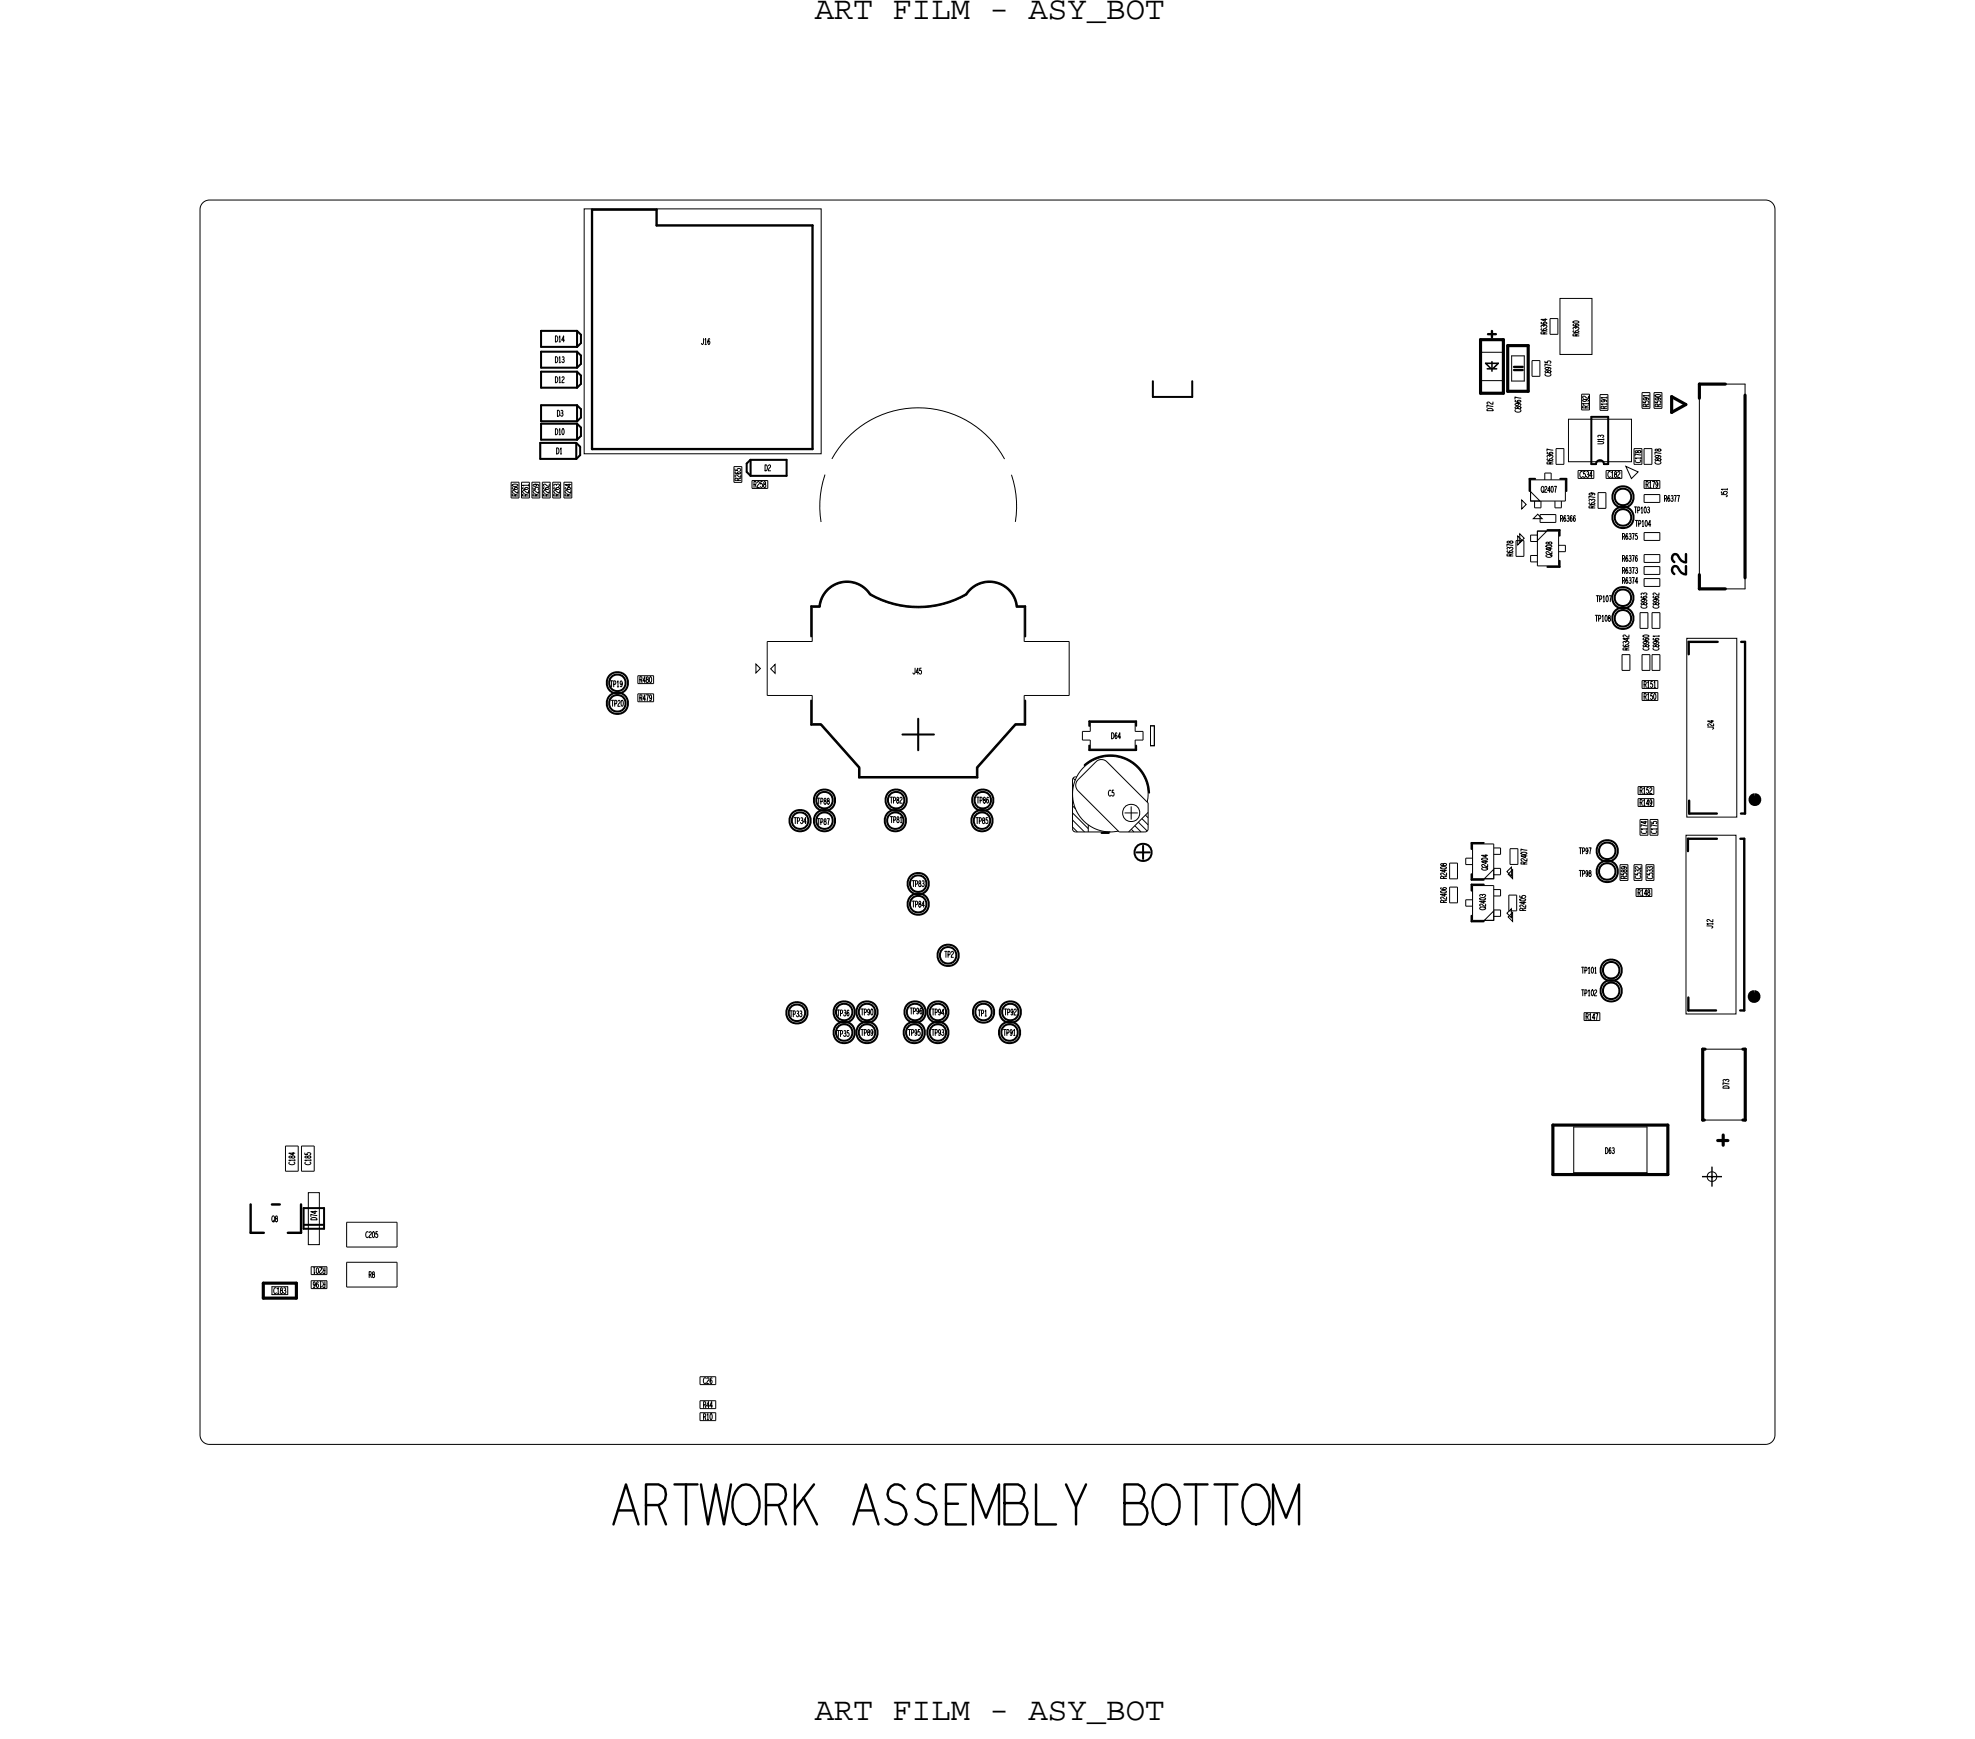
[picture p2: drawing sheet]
<svg xmlns="http://www.w3.org/2000/svg" width="125mm" height="110mm" viewBox="0 0 125 110" stroke-linecap="round" stroke-linejoin="round" font-family="sans-serif">
<!-- layer: Board Outline -->
<path d="M12.9 12.9l.4-.2h98.8l.4 .1 .2 .5v77.8l-.1 .4-.2 .1-.3 .1h-98.8l-.4-.1-.1-.2-.1-.3v-77.8z" fill="none" stroke="#000" stroke-width=".06"/>
<!-- layer: Components -->
<g fill="none" stroke="#000" stroke-width=".13">
<path d="M34.3 29.1h2.3zM34.3 28.1v1zM34.3 28.1h2.3zM34.4 26.7h2.2zM34.4 25.7v1zM34.4 22h2.2zM34.4 21v1zM34.4 23.3h2.2zM34.4 22.3v1zM34.4 24.6h2.2zM34.4 23.6v1zM34.4 27.9h2.2z"/>
<path d="M34.4 26.9v1zM34.4 25.7h2.2zM34.4 21h2.2zM34.4 22.3h2.2zM34.4 23.6h2.2zM34.4 26.9h2.2zM36.6 28.1v1zM36.6 28.1l.2 .3zM36.6 25.7v1zM36.6 21v1zM36.6 22.3v1zM36.6 23.6v1z"/>
<path d="M36.6 26.9v1zM36.6 25.7l.3 .3zM36.6 26.9l.3 .2zM36.6 21l.3 .3zM36.6 22.3l.3 .3zM36.6 23.6l.3 .2zM36.8 28.9l-.2 .2zM36.8 28.4v.5zM36.9 21.8l-.3 .2zM36.9 21.3v.5zM36.9 23.1l-.3 .2zM36.9 22.6v.5z"/>
<path d="M36.9 23.8v.6zM36.9 24.4l-.3 .2zM36.9 26.5l-.3 .2zM36.9 26v.5zM36.9 27.7l-.3 .2zM36.9 27.1v.6zM47.4 29.4l.2-.2zM47.4 29.4v.6zM47.4 30l.2 .2zM47.7 29.2h2.2zM47.7 29.2v1zM47.7 30.2h2.2z"/>
<path d="M49.9 29.2v1zM51.5 38.5h.5zM51.5 38.5v1.9zM52 38.5a1.76 1.76 0 0 1 1.4-1.5 1.76 1.76 0 0 1 1.9 .7 6 6 0 0 0 6.1-.1 1.76 1.76 0 0 1 1.9-.6 1.76 1.76 0 0 1 1.3 1.5M64.6 38.5h.5zM65.1 38.5v1.9zM97.1 30.4v.8zM97.1 30.4h.4zM98.2 36h.8zM98.3 33.7h.7zM99 33.7v.3zM99 35.6v.4z"/>
<path d="M99.1 30.4h.4zM99.5 30.4v.8zM101 26.5v3zM101 26.5h1.1zM101 29.5h.3zM101.3 29.5l.1-.2 .2-.1 .2 .1v.2M101.8 29.5h.3zM102.1 26.5v3zM51.5 46h.6zM51.5 44.5v1.5zM52.1 46l2.4 2.7zM54.5 48.7v.7z"/>
<path d="M54.5 49.4h7.6zM57.3 46.6h2zM58.3 45.6v2zM62.1 48.7v.7zM64.5 46l-2.4 2.7zM64.5 46h.6zM65.1 44.5v1.5zM68.9 48.6a2.46 2.46 0 0 1 2.6-.4 2.46 2.46 0 0 1 1.5 2.1M69.2 45.8v.3zM69.2 47.3v.3zM69.2 45.8h2.9zM69.2 47.6h2.9z"/>
<path d="M69.9 52.9h.5zM72.1 45.8v.3zM72.1 47.3v.3zM72.2 54.1h.8zM72.6 53.7v.8zM93.4 55.9h.8zM93.4 58.5h.8zM93.4 58.1v.4zM93.4 56.2v.3zM93.4 56.2h.8zM93.4 53.5v.4zM93.4 55.5v.4z"/>
<path d="M93.4 53.5h.8zM19.3 76.7h1.3zM19.3 76.7v1.3zM19.3 78h1.3zM19.3 77.8h1.2zM20.6 76.7v1.3z"/>
<circle cx="103" cy="38" r=".53"/>
<circle cx="103" cy="39.3" r=".53"/>
<circle cx="103" cy="39.3" r=".68"/>
<circle cx="103" cy="38" r=".68"/>
<circle cx="103" cy="32.9" r=".53"/>
<circle cx="103" cy="31.6" r=".53"/>
<circle cx="103" cy="31.6" r=".68"/>
<circle cx="103" cy="32.9" r=".68"/>
<circle cx="39.2" cy="44.7" r=".53"/>
<circle cx="39.2" cy="43.4" r=".53"/>
<circle cx="39.2" cy="43.4" r=".68"/>
<circle cx="39.2" cy="44.7" r=".68"/>
<circle cx="50.8" cy="52.1" r=".53"/>
<circle cx="50.8" cy="52.1" r=".68"/>
<circle cx="52.3" cy="52.1" r=".53"/>
<circle cx="52.3" cy="50.8" r=".53"/>
<circle cx="52.3" cy="50.8" r=".68"/>
<circle cx="52.3" cy="52.1" r=".68"/>
<circle cx="56.8" cy="52.1" r=".53"/>
<circle cx="56.8" cy="52.1" r=".68"/>
<circle cx="56.9" cy="50.8" r=".53"/>
<circle cx="56.9" cy="50.8" r=".68"/>
<circle cx="58.3" cy="57.4" r=".53"/>
<circle cx="58.3" cy="56.1" r=".53"/>
<circle cx="58.3" cy="57.4" r=".68"/>
<circle cx="58.3" cy="56.1" r=".68"/>
<circle cx="62.3" cy="52.1" r=".53"/>
<circle cx="62.3" cy="52.1" r=".68"/>
<circle cx="62.4" cy="50.8" r=".53"/>
<circle cx="62.4" cy="50.8" r=".68"/>
<circle cx="72.6" cy="54.1" r=".55"/>
<circle cx="102" cy="55.3" r=".53"/>
<circle cx="102" cy="54" r=".53"/>
<circle cx="102" cy="55.3" r=".68"/>
<circle cx="102" cy="54" r=".68"/>
<circle cx="50.6" cy="64.3" r=".53"/>
<circle cx="50.6" cy="64.3" r=".68"/>
<circle cx="53.6" cy="65.6" r=".53"/>
<circle cx="53.6" cy="64.3" r=".53"/>
<circle cx="53.6" cy="64.3" r=".68"/>
<circle cx="53.6" cy="65.6" r=".68"/>
<circle cx="55" cy="65.6" r=".53"/>
<circle cx="55" cy="64.3" r=".53"/>
<circle cx="55" cy="64.3" r=".68"/>
<circle cx="55" cy="65.6" r=".68"/>
<circle cx="58" cy="65.6" r=".53"/>
<circle cx="58" cy="65.6" r=".68"/>
<circle cx="58.1" cy="64.3" r=".53"/>
<circle cx="58.1" cy="64.3" r=".68"/>
<circle cx="59.5" cy="64.3" r=".53"/>
<circle cx="59.5" cy="65.6" r=".53"/>
<circle cx="59.5" cy="64.3" r=".68"/>
<circle cx="59.5" cy="65.6" r=".68"/>
<circle cx="60.2" cy="60.7" r=".53"/>
<circle cx="60.2" cy="60.7" r=".68"/>
<circle cx="62.4" cy="64.3" r=".53"/>
<circle cx="62.4" cy="64.3" r=".68"/>
<circle cx="64.1" cy="65.6" r=".53"/>
<circle cx="64.1" cy="65.6" r=".68"/>
<circle cx="64.1" cy="64.3" r=".53"/>
<circle cx="64.1" cy="64.3" r=".68"/>
<circle cx="102.3" cy="61.6" r=".53"/>
<circle cx="102.3" cy="62.9" r=".53"/>
<circle cx="102.3" cy="61.6" r=".68"/>
<circle cx="102.3" cy="62.9" r=".68"/>
</g>
<g fill="none" stroke="#000" stroke-width=".06">
<path d="M37.1 13.3h15v15.5h-15zM99 18.9h2.1v3.6h-2.1zM34.3 28.1h2.3v1h-2.3zM34.4 25.7h2.2v1h-2.2zM34.4 21h2.2v1h-2.2zM34.4 22.3h2.2v1h-2.2zM34.4 23.6h2.2v1h-2.2zM34.4 26.9h2.2v1h-2.2zM47.7 29.2h2.2v1h-2.2zM51.6 38.6v2.1zM51.6 38.6h.5zM52.1 38.6a1.7 1.7 0 0 1 1.3-1.6 1.7 1.7 0 0 1 1.8 .8 6.1 6.1 0 0 0 6.2-.1 1.7 1.7 0 0 1 1.9-.7 1.7 1.7 0 0 1 1.2 1.6"/>
<path d="M52.4 30.1l-.3 1.3v1.7M52.8 29.1a6.2 6.2 0 0 1 11 0M64.2 30.1l.3 1.7v1.3M64.5 38.6h.5zM65 38.6v2.1zM94 22.4h1.4zM94 22.4v1.8zM94 24.2h1.4zM95.4 22.4v1.8zM96 24.2h.8zM96 22.6h.8zM96 22.6v1.6z"/>
<path d="M96.3 34.3h.5zM96.3 35.3h.5zM96.4 34l.2 .3-.2 .3zM96.5 33.9l.3 .3-.3 .3zM96.6 31.7l.3 .3-.3 .3zM96.8 34.3v1zM96.8 22.6v1.6zM97.2 31.2l.6 .6h-.6zM97.2 31.8h2.2zM97.2 30.5v1.3zM97.2 30.5h2.2zM97.2 34.4h.4z"/>
<path d="M97.2 35.3h.4zM97.2 35.7h.4zM97.2 34h.4zM97.2 34v.4zM97.2 35.3v.4zM97.3 22.9v1zM97.3 23.9h.5zM97.3 22.9h.5zM97.4 32.9l.2-.3 .3 .3zM97.4 31.8v.4zM97.4 32.2h.4zM97.6 35.9h1.4z"/>
<path d="M97.6 33.7v2.2zM97.6 33.7h1.4zM97.6 33.7h.6l-.6 .6zM97.8 22.9v1zM97.8 32.7v.5zM97.8 32.7h1zM97.8 33.2h1zM97.8 31.8v.4zM98.1 30h.4zM98.1 30v.5zM98.4 20.2h.5zM98.4 21.2h.5z"/>
<path d="M98.5 30v.5zM98.7 31.8v.4zM98.7 32.2h.4zM98.8 32.7v.5zM98.8 29.5h.5zM98.8 28.5h.5zM98.9 20.2v1zM99 35h.4zM99 34.6h.4zM99 33.7v2.2zM99.1 31.8v.4zM99.3 28.5v1z"/>
<path d="M99.4 30.5v1.3zM99.4 34.6v.4zM99.6 26.6h4v2.7h-4zM101.5 31.3h.5zM101.5 32.3h.5zM102 31.3v1zM103.2 29.6l.8 .4-.4 .4zM104.1 38.9h.5zM104.1 39.9h.5zM104.1 38.9v1zM104.4 28.5h.5zM104.4 29.5h.5z"/>
<path d="M104.4 31.4v.5zM104.4 35.2v.5zM104.4 33.8v.5zM104.4 36.7v.5zM104.4 36v.5zM104.4 31.9h1zM104.4 31.4h1zM104.4 35.7h1zM104.4 35.2h1zM104.4 34.3h1zM104.4 33.8h1zM104.4 37.2h1z"/>
<path d="M104.4 36.7h1zM104.4 36.5h1zM104.4 36h1zM104.6 38.9v1zM104.9 38.9v1zM104.9 38.9h.5zM104.9 39.9h.5zM105.4 31.4v.5zM105.4 35.2v.5zM105.4 33.8v.5zM105.4 36.7v.5zM105.4 36v.5z"/>
<path d="M105.4 38.9v1zM106.1 25.2v1zM106.1 25.2l.9 .5zM106.1 26.2l.9-.5zM107.9 37.4h2.9zM107.9 24.4h2.9zM107.9 24.4v13zM110.8 24.4v13zM48 42.2l.3 .2-.3 .3zM48.7 40.7v3.5zM48.7 44.2h2.9zM48.7 40.7h2.9z"/>
<path d="M49.2 42.2v.5l-.3-.2zM51.6 44.2v1.7zM51.6 45.9h.5zM52.1 45.9l2.5 2.8zM54.6 48.7v.6zM54.6 49.3h7.4zM62 48.7v.6zM64.5 45.9l-2.5 2.8zM64.5 45.9h.5zM65 44.2v1.7zM65 44.2h2.9zM65 40.7h2.9z"/>
<path d="M67.9 40.7v3.5zM68.1 50.7h.1M68.1 49.8l.1 .1zM68.1 50.3h.1M68.1 51.6l1 1zM68.1 52.1l.8 .7zM68.1 49.5v3.1zM68.1 51.2l.2 .1zM68.1 52.5l.3 .3zM68.1 52.6l.2 .2M68.1 49.4l.2 .1zM68.3 52.8h2.2z"/>
<path d="M68.3 49.3h.1zM68.3 49.3l-.2 .2M68.4 50.2l2.7 2.6zM68.4 49.5l-.1 .3 .1 .4M68.7 46.4v.6zM68.7 46.4h.5zM68.7 47h.5zM69.1 52.4v.4zM69.2 47.6h2.9zM69.2 45.9v.5zM69.2 47v.6zM69.2 45.9h2.9z"/>
<path d="M69.6 48.4l-1.2 1.1zM69.6 48.4l.3-.2 .4 .2M70.3 48.4l2.6 2.6zM71.1 52.8h1.6zM71.4 51.6h.8zM71.7 52.8l1.2-1.2zM71.8 51.2v.8zM71.8 52.6l.2 .2zM72.1 52.4l.3 .4zM72.1 45.9v.5zM72.1 46.4h.5zM72.1 47v.6z"/>
<path d="M72.1 47h.5zM72.3 52.2l.5 .6zM72.5 52l.4 .4zM72.6 46.4v.6zM72.7 51.7l.2 .2zM72.8 50.9a2.4 2.4 0 0 0-2.1-2.9 2.4 2.4 0 0 0-2.6 2.6 2.4 2.4 0 0 0 2.9 2.2M72.9 51v1.6zM72.9 52.6l-.2 .2M73 46.1h.3v1.2h-.3zM92 56.3h.5zM92 57.3h.5zM92 54.8h.5z"/>
<path d="M92 55.8h.5zM92.5 54.8v1zM92.5 56.3v1zM93.1 54.9h.4zM93.1 57.5h.4zM93.1 57.1h.4zM93.1 57.1v.4zM93.1 54.5h.4zM93.1 54.5v.4zM93.5 53.6v2.2zM93.5 53.6h1.3zM93.5 56.2v2.2z"/>
<path d="M93.5 56.2h1.3zM93.5 58.4h1.3zM93.5 55.8h1.3zM94.2 55.8l.6-.6v.6zM94.8 55.5h.5zM94.8 58.2h.5zM94.8 57.8h.5zM94.8 56.9h.5zM94.8 56.5h.5zM94.8 56.2v2.2zM94.8 57.8v.6h-.6zM94.8 54.2h.5z"/>
<path d="M94.8 53.8h.5zM94.8 55.1h.5zM94.8 53.6v2.2zM95.3 53.8v.4zM95.3 55.1v.4zM95.3 57.8v.4zM95.3 56.5v.4zM95.7 55.3l.3-.2v.5zM95.7 58l.3-.3v.6zM95.8 55.5l.2-.3v.6zM95.8 58.2l.2-.3v.6zM95.8 56.8v1z"/>
<path d="M95.8 57.8h.5zM95.8 56.8h.5zM95.9 53.9h.5zM95.9 53.9v1zM95.9 54.9h.5zM103 41.6v1zM103 41.6h.5zM103 42.6h.5zM103.5 41.6v1zM104.3 41.6h.5zM104.3 42.6h.5zM104.3 41.6v1z"/>
<path d="M104.8 41.6v1zM104.9 41.6h.5zM104.9 42.6h.5zM104.9 41.6v1zM105.4 41.6v1zM107 53h3.2v11.4h-3.2zM107.1 40.5h3.2v11.4h-3.2zM18.1 72.8h.8zM18.1 74.4h.8zM18.1 72.8v1.6zM18.9 72.8v1.6zM19.1 72.8h.9z"/>
<path d="M19.1 74.4h.9zM19.1 72.8v1.6zM19.6 75.7h.7v3.3h-.7zM20 72.8v1.6zM22 77.6v1.6zM22 79.2h3.2zM22 77.6h3.2zM25.2 77.6v1.6zM99.9 71.5v2.9zM99.9 74.4h4.7zM99.9 71.5h4.7zM104.6 71.5v2.9z"/>
<path d="M108.1 71.1h2.7zM108.1 66.6h2.7zM108.1 66.6v4.5zM110.8 66.6v4.5zM22 80.1v1.6zM22 81.7h3.2zM22 80.1h3.2zM25.2 80.1v1.6zM44.4 89.4h1zM44.4 88.9h1zM44.4 90.2h1zM44.4 89.7h1z"/>
<path d="M44.4 87.4h1zM44.4 87.9h1zM45.4 88.9v.5zM45.4 89.7v.5zM45.4 87.4v.5z"/>
<circle cx="71.8" cy="51.6" r=".55"/>
</g>
<g fill="none" stroke="#000" stroke-width=".15">
<path d="M37.6 13.3v15.2zM37.6 13.3h4.1zM41.7 13.3v1zM41.7 14.3h9.9zM51.6 14.3v14.2zM37.6 28.5h14zM94.5 21.2h.5zM94.7 21v.4zM96.1 23.5h.6zM96.1 23.3h.6zM107.2 53.3h1.8zM107.2 53.3v.7z"/>
<path d="M107.2 40.7h1.9zM107.2 40.7v.8zM107.2 50.8v.9zM107.2 51.7h1.8zM110.5 53.3h.2zM110.5 51.7h.3zM110.6 40.7h.2zM110.7 53.3v10.8zM110.8 40.7v11zM15.9 76.5v1.8zM15.9 78.3h.9zM17.3 76.5h.5z"/>
<path d="M18.3 78.3h.8zM19.1 76.5v1.8zM107.2 64.1h1.8zM107.2 63.3v.8zM110.5 64.1h.2z"/>
</g>
<g fill="none" stroke="#000" stroke-width=".2">
<path d="M94 21.6h1.5zM94 21.6v3.4zM94 25h1.5zM95.5 21.6v3.4zM95.7 21.9v2.9zM95.7 24.8h1.3zM95.7 21.9h1.3zM97 21.9v2.9zM106.1 25.2v1zM106.1 25.2l.9 .5zM106.1 26.2l.9-.5zM107.9 36.5v.9z"/>
<path d="M107.9 24.4h1.6zM107.9 24.4v.9zM107.9 37.4h1.6zM110.8 25.1v11.6zM98.6 74.6h7.3zM98.6 71.4h7.3zM98.6 71.4v3.2zM105.9 71.4v3.2zM108.1 66.6h.2zM108.1 66.6v4.5zM108.1 71.1h.1zM109.1 72.4h.6z"/>
<path d="M109.4 72.1v.6zM110.7 66.6h.1zM110.7 71.1h.1zM110.8 66.6v4.5zM16.7 82.4h2.1zM16.7 81.5h2.1zM16.7 81.5v.9zM18.8 81.5v.9z"/>
</g>
<path d="M111.2 50.7l.2-.1 .2 .1v.2l-.2 .1-.2-.1zM111.2 63.2l.2-.1 .2 .1v.2l-.2 .1-.2-.1z" fill="none" stroke="#000" stroke-width=".4"/>
<path d="M94.3 23.1h.8zM94.3 23.1l.3 .3zM94.4 23.4h.6zM94.7 23v.6zM95.1 23.1l-.3 .3z" fill="none" stroke="#000" stroke-width=".1"/>
<!-- layer: Drawing Origin -->
<path d="M108.5 74.5l.2-.1 .2 .1 .1 .2-.1 .2-.2 .1-.2-.1-.1-.2z" fill="none" stroke="#000" stroke-width=".06"/>
<path d="M108.1 74.7h1.2M108.7 74.1v1.2" fill="none" stroke="#000" stroke-width=".09"/>
<!-- layer: All Others -->
<path d="M73.2 25.2h2.5zM73.2 24.2v1zM75.7 24.2v1z" fill="none" stroke="#000" stroke-width=".13"/>
<text font-size="4.3" x="38.8" y="96.8">ARTWORK ASSEMBLY BOTTOM</text>
<g font-size="2.1">
<text x="51.7" y="1.2">ART FILM - ASY_BOT</text>
<text x="51.7" y="109.2">ART FILM - ASY_BOT</text>
</g>
<text font-size="1.5" x="107" y="36.6" transform="rotate(-90 107 36.6)">22</text>
<g font-size=".6">
<text x="35.2" y="23">D13</text>
<text x="35.2" y="21.7">D14</text>
<text x="44.5" y="21.9">J16</text>
<text x="98.2" y="21.2" transform="rotate(-90 98.2 21.2)">R6364</text>
<text x="98.5" y="23.9" transform="rotate(-90 98.5 23.9)">C8975</text>
<text x="100.3" y="21.4" transform="rotate(-90 100.3 21.4)">R6360</text>
<text x="35.2" y="24.3">D12</text>
<text x="35.2" y="27.6">D10</text>
<text x="35.3" y="28.8">D1</text>
<text x="35.4" y="26.4">D3</text>
<text x="48.5" y="29.9">D2</text>
<text x="94.8" y="26.1" transform="rotate(-90 94.8 26.1)">D72</text>
<text x="96.6" y="26.2" transform="rotate(-90 96.6 26.2)">C8967</text>
<text x="98.6" y="29.5" transform="rotate(-90 98.6 29.5)">R6367</text>
<text x="100.9" y="25.9" transform="rotate(-90 100.9 25.9)">R192</text>
<text x="101.8" y="28.2" transform="rotate(-90 101.8 28.2)">U13</text>
<text x="102" y="26" transform="rotate(-90 102 26)">R191</text>
<text x="104.2" y="29.4" transform="rotate(-90 104.2 29.4)">C178</text>
<text x="104.7" y="25.8" transform="rotate(-90 104.7 25.8)">R591</text>
<text x="105.5" y="29.5" transform="rotate(-90 105.5 29.5)">C8978</text>
<text x="105.5" y="25.8" transform="rotate(-90 105.5 25.8)">R590</text>
<text x="32.9" y="31.5" transform="rotate(-90 32.9 31.5)">R260</text>
<text x="33.6" y="31.5" transform="rotate(-90 33.6 31.5)">R261</text>
<text x="34.2" y="31.5" transform="rotate(-90 34.2 31.5)">R259</text>
<text x="34.9" y="31.5" transform="rotate(-90 34.9 31.5)">R262</text>
<text x="35.5" y="31.5" transform="rotate(-90 35.5 31.5)">R263</text>
<text x="36.2" y="31.5" transform="rotate(-90 36.2 31.5)">R264</text>
<text x="47" y="30.5" transform="rotate(-90 47 30.5)">R265</text>
<text x="47.8" y="30.9">R258</text>
<text x="96.1" y="35.3" transform="rotate(-90 96.1 35.3)">R6378</text>
<text x="97.8" y="31.3">Q2407</text>
<text x="98.5" y="35.4" transform="rotate(-90 98.5 35.4)">Q2408</text>
<text x="99" y="33.1">R6366</text>
<text x="100.3" y="30.3">C534</text>
<text x="101.3" y="32.3" transform="rotate(-90 101.3 32.3)">R6379</text>
<text x="102.1" y="30.3">C182</text>
<text x="103" y="34.3">R6375</text>
<text x="103" y="35.6">R6376</text>
<text x="103.7" y="32.6">TP103</text>
<text x="103.8" y="33.4">TP104</text>
<text x="104.5" y="30.9">R179</text>
<text x="105.7" y="31.8">R6377</text>
<text x="109.7" y="31.6" transform="rotate(-90 109.7 31.6)">J51</text>
<text x="101.3" y="39.4">TP108</text>
<text x="101.3" y="38.2">TP107</text>
<text x="103" y="36.4">R6373</text>
<text x="103" y="37">R6374</text>
<text x="103.4" y="41.3" transform="rotate(-90 103.4 41.3)">R6342</text>
<text x="104.6" y="38.6" transform="rotate(-90 104.6 38.6)">C8963</text>
<text x="104.7" y="41.3" transform="rotate(-90 104.7 41.3)">C8960</text>
<text x="105.3" y="38.6" transform="rotate(-90 105.3 38.6)">C8962</text>
<text x="105.3" y="41.3" transform="rotate(-90 105.3 41.3)">C8961</text>
<text x="38.7" y="43.6">TP19</text>
<text x="38.8" y="44.8">TP20</text>
<text x="40.6" y="43.3">R480</text>
<text x="40.6" y="44.5">R479</text>
<text x="57.9" y="42.8">J45</text>
<text x="70.6" y="46.9">D64</text>
<text x="104.4" y="43.6">R151</text>
<text x="104.4" y="44.4">R150</text>
<text x="108.8" y="46.3" transform="rotate(-90 108.8 46.3)">J24</text>
<text x="50.4" y="52.3">TP34</text>
<text x="51.9" y="52.4">TP87</text>
<text x="51.9" y="51.1">TP88</text>
<text x="56.5" y="51">TP82</text>
<text x="56.5" y="52.2">TP81</text>
<text x="61.9" y="52.3">TP85</text>
<text x="62" y="51">TP86</text>
<text x="70.4" y="50.5">C5</text>
<text x="104.1" y="50.4">R152</text>
<text x="104.1" y="51.1">R149</text>
<text x="104.6" y="52.9" transform="rotate(-90 104.6 52.9)">C174</text>
<text x="105.2" y="52.9" transform="rotate(-90 105.2 52.9)">C175</text>
<text x="57.9" y="56.3">TP83</text>
<text x="57.9" y="57.6">TP84</text>
<text x="91.8" y="57.3" transform="rotate(-90 91.8 57.3)">R2406</text>
<text x="91.8" y="55.8" transform="rotate(-90 91.8 55.8)">R2408</text>
<text x="94.3" y="57.8" transform="rotate(-90 94.3 57.8)">Q2403</text>
<text x="94.5" y="55.3" transform="rotate(-90 94.5 55.3)">Q2404</text>
<text x="96.9" y="57.8" transform="rotate(-90 96.9 57.8)">R2405</text>
<text x="97" y="54.9" transform="rotate(-90 97 54.9)">R2407</text>
<text x="100.2" y="54.2">TP97</text>
<text x="100.2" y="55.6">TP98</text>
<text x="103.3" y="55.8" transform="rotate(-90 103.3 55.8)">R589</text>
<text x="104" y="56.9">R148</text>
<text x="104.2" y="55.8" transform="rotate(-90 104.2 55.8)">C532</text>
<text x="105" y="55.8" transform="rotate(-90 105 55.8)">C533</text>
<text x="108.8" y="59" transform="rotate(-90 108.8 59)">J12</text>
<text x="50.1" y="64.6">TP33</text>
<text x="53.1" y="64.5">TP36</text>
<text x="53.1" y="65.8">TP35</text>
<text x="54.6" y="65.7">TP89</text>
<text x="54.6" y="64.4">TP90</text>
<text x="57.6" y="65.7">TP95</text>
<text x="57.8" y="64.4">TP96</text>
<text x="59.1" y="65.7">TP93</text>
<text x="59.1" y="64.4">TP94</text>
<text x="60" y="60.8">TP2</text>
<text x="62.1" y="64.5">TP1</text>
<text x="63.7" y="65.7">TP91</text>
<text x="63.7" y="64.4">TP92</text>
<text x="100.4" y="61.8">TP101</text>
<text x="100.4" y="63.2">TP102</text>
<text x="100.7" y="64.7">R147</text>
<text x="109.8" y="69.1" transform="rotate(-90 109.8 69.1)">D73</text>
<text x="17.2" y="77.6">Q8</text>
<text x="18.7" y="74" transform="rotate(-90 18.7 74)">C184</text>
<text x="19.7" y="74" transform="rotate(-90 19.7 74)">C185</text>
<text x="20.1" y="77.5" transform="rotate(-90 20.1 77.5)">D74</text>
<text x="101.9" y="73.2">D63</text>
<text x="17.4" y="82.1">C183</text>
<text x="20.7" y="80.5" transform="rotate(-180 20.7 80.5)">R201</text>
<text x="20.7" y="81.4" transform="rotate(-180 20.7 81.4)">R196</text>
<text x="23.2" y="78.6">C205</text>
<text x="23.4" y="81.1">R8</text>
<text x="44.6" y="87.8">C26</text>
<text x="44.6" y="89.4">R44</text>
<text x="44.6" y="90.1">R10</text>
</g>
</svg>
